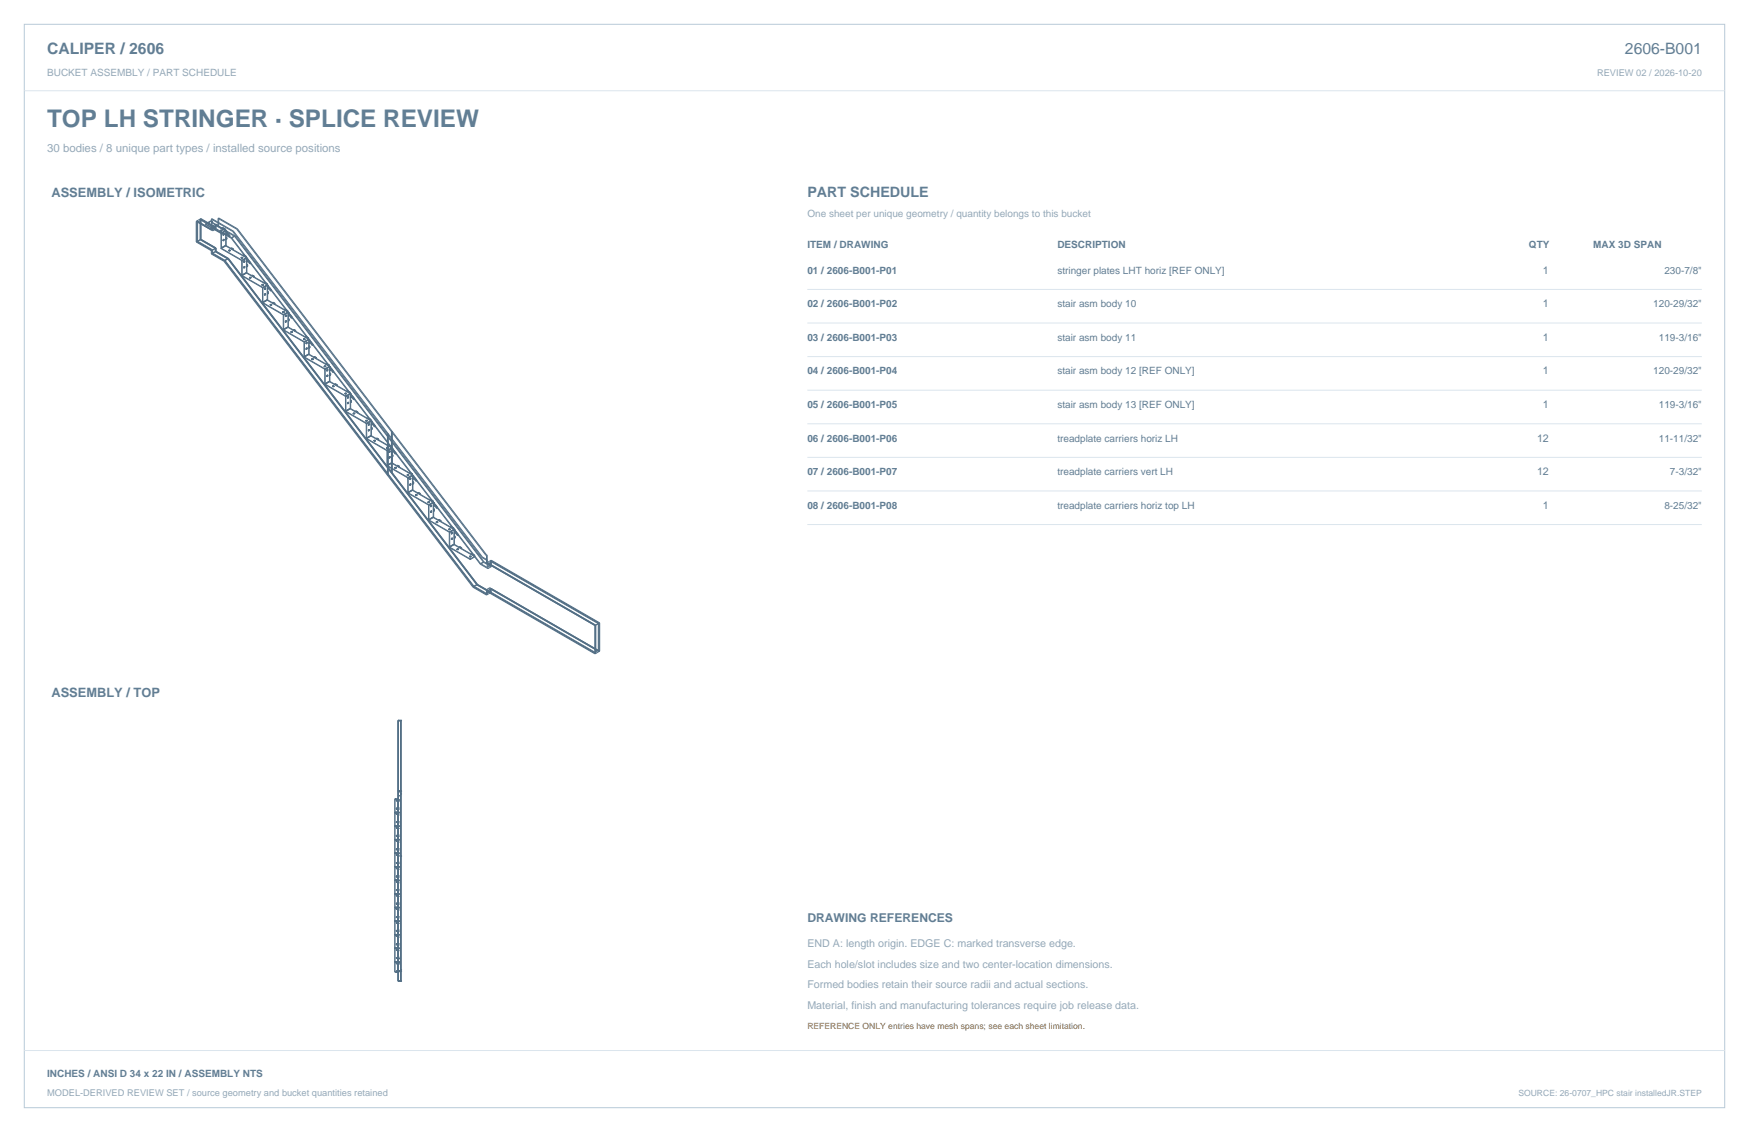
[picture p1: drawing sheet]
<svg xmlns="http://www.w3.org/2000/svg" width="864mm" height="559mm" viewBox="0 0 864 559" stroke-linecap="round" stroke-linejoin="round" font-family="sans-serif">
<path d="M12 12h840v535h-840z" fill="none" stroke="#b8cad8" stroke-width=".49"/>
<path d="M12 45h840M399 143h441M399 159h441M399 176h441M399 193h441M399 209h441M399 226h441M399 242h441M399 259h441M12 519h840" fill="none" stroke="#dbe5ed" stroke-width=".49"/>
<g fill="none" stroke="#536f85" stroke-width=".49">
<path d="M97 109l8 5M97 109v10M97 119l7 5M97 119l8 5v1M97 119h.1M99 108l7 4v-1M99 108v10l7 5v1l7 4 123 161M99 108l-2 1M99 118l-2 1M99 108l8 4-2 1M99 108v10M99 118l8 4"/>
<path d="M99 108h.1M101 111l8 4M101 111h.1M103 110h.1M103 110v1M103 111h.1M104 109l1 1M104 109l-3 2M104 109h.1M104 110l12 6M104 110v4l1-1M104 110l8 4"/>
<path d="M104 108v2M104 108l11 6M105 108l-1 2M105 110v3M105 113l-8-4v10M105 108h-1M105 108l10 6M105 112v2M105 112l2-1 9 6M105 112l9 6M105 110h.1M105 110h-1"/>
<path d="M107 111l-2 1M107 111v2l-2 1M107 111h1M108 108v4v-1M108 108l9 5M108 108h.1M108 108v3M109 114h.1M109 115h.1M109 115v8M109 115v1M109 113v1"/>
<path d="M109 113h.1M109 115h1M109 115l2-1v7l11 6M109 116v7M109 116h.1M109 113l1 1M109 114h1M110 114h.1M110 115h-1M110 114h-1M110 115h.1M110 116h1"/>
<path d="M110 118l1 1M110 119h.1M110 116h.1M110 118v1M110 112v1M110 112l1 1M110 113h1M110 118h.1M110 115v1M110 118h1M110 115l1 1M111 118h.1"/>
<path d="M111 115h.1M111 118h-1M111 115l-1 1M111 119h-1M111 116h-1M111 115h-1M111 119h.1M111 116h.1M111 115v1M111 118v1M111 113v1v-1M111 113h.1"/>
<path d="M112 114v7l-3 2M112 114l-3 1M112 114v2M112 117h-1h1M112 116h.1M112 118h.1M112 114h-1M112 116h-1M112 117v1M112 117h.1M112 118h-1h1M112 115l1 2"/>
<path d="M112 115h.1M112 115l2 1M113 117h.1M114 116l-1 1M114 118l123 161M114 117l-15-8-1 1v9l7 4v2l6 3M114 117l123 161M115 114l76 100M115 114h.1M115 114l77 100M116 117l123 161M116 117l-2 1"/>
<path d="M116 116l-2 1M116 116l123 161M117 113l76 100M117 113h.1M117 113l77 100M104 125l7 4M104 124v1M105 125l6 4 123 161M105 125h-1M107 124l-2 1M107 124l6 4-2 1M107 122l-3 2"/>
<path d="M107 122v2M109 122h1M109 122h.1M109 123h.1M109 122v1M109 122l2-1 3 2M109 123l10 5M109 123l10 6M110 122h-1M110 122h.1M111 129l80 106M111 128l2-1 123 161"/>
<path d="M111 128l123 162M113 124h.1M113 123v1M113 123h.1M113 124h1M113 123h1M114 124h.1M114 123v1M114 123h.1M114 124h-1M114 123l8 4M114 122v1"/>
<path d="M114 122l1 1M115 123h.1M119 127h.1M119 127v1M119 128v1M119 129h.1M119 128h.1M119 136h.1M119 136h1M119 129v7M119 129h1M119 128h1"/>
<path d="M119 127h1M120 136h.1M120 136h-1M120 129h.1M120 129h-1M120 127v1M120 127h.1M120 128h-1M120 127h-1M120 136l2-1 10 5M120 129l2-2v8l10 6M120 136l9 6"/>
<path d="M120 129v7M120 128v1M120 128h.1M120 126h.1M120 132h1M120 129h1M120 132h.1M120 126l2 1M121 132h-1M121 129h-1M121 129h.1M121 132h.1"/>
<path d="M121 129v1M121 130h.1M121 131v1M122 132h.1M122 129h.1M122 131h.1M122 127h-1h1M122 127h.1M122 127l-2 2M122 127l-2 1M122 127v8l-2 1M122 127v1v-1"/>
<path d="M122 129l2 1h-1M122 129l1 1M122 131v1M122 127v2M123 129h-1M123 137h.1M123 137h1M124 137h.1M124 137h-1M124 130h-1M125 136h-1h1M125 136h.1"/>
<path d="M125 136h1M125 136l1 1M126 136l-1 1h1M126 136v1M131 139l-1 1 1-1M131 139l1 1M131 139h.1M129 140v1M129 141h.1M129 140h.1M129 142h.1M129 142h1"/>
<path d="M129 141h1M130 140h-1M130 142h.1M130 141h.1M130 149h.1M130 142v7M130 140h.1M130 140v1M130 150h.1M130 149v1M130 149l2-1 10 6-2 1M130 149l10 6"/>
<path d="M130 150l10 5M130 142l2-1-2 1M130 142v8M131 143h.1M131 145h.1M131 145v1M131 142v1M131 146h.1M131 142h.1M132 144h1zM132 143h1zM132 140h.1"/>
<path d="M132 140v1v-1M132 140v8l2 2M132 140l-2 2M132 141l-2 1M132 141h.1M132 141h1M132 141v7l-2 1M132 142l2 2M133 144v1h-1h1M133 141h-1M133 141v2M133 142h-1"/>
<path d="M133 142l1 2M133 151h.1M133 150h.1M133 151h1M133 150h1M133 150v1M134 151h.1M134 150v1M134 150l-1 1M134 150h-1M134 150h.1M134 144h.1"/>
<path d="M134 150h1M135 149l-1 1M135 149l1 1M135 150l5 3M136 150h-1M140 154h.1M140 155h.1M140 156v6M140 156h.1M140 155v1M140 156v7M140 153l2 1"/>
<path d="M141 159h.1M141 156h.1M141 153h-1M141 153h1M141 153h.1M141 158v1M141 158h.1M142 154h1M142 154l-2 1M142 153v1M142 154h.1M142 153v9l11 6-3 1"/>
<path d="M142 154v7l-2 2M143 154l-3 1M143 156h-1h1M143 157l-1 1M143 158h.1M143 154v2M143 157v1M143 156h.1M143 157h.1M143 158h-1h1M143 156l1 1M143 154h-1"/>
<path d="M143 155v1M143 155l1 2M144 157h.1M140 162v1M140 162h.1M140 163l10 6M140 163h.1M140 163l2-2 11 6M144 164h.1M145 163h.1M145 163h1M146 163v1v-1"/>
<path d="M146 163h.1M150 168h.1M150 167h.1M150 167v1M150 169h.1M150 176h1M150 176h.1M150 169v7M150 169h1M150 169l2-1v7M150 176l2-1 11 6M150 176l10 6"/>
<path d="M150 167l1 1M150 167h1M151 169h-1M151 168h-1M151 167h-1M151 167v1M151 176h-1M151 169h.1M151 167h.1M151 168h.1M151 169v1M151 172h1"/>
<path d="M151 172h.1M151 166v1v-1M151 166l1 1M151 166h.1M151 169l1 1M151 170h.1M151 169h1M151 172v1M151 173h.1M152 172h-1M152 169h-1M152 172h.1"/>
<path d="M152 169h.1M152 170h-1M152 170h.1M152 169v1M152 175l11 6M152 175l-2 1M152 167h.1M153 167v8l-2 1M153 167l-3 2M153 168l-2 1M153 171h-1h1M153 172h.1"/>
<path d="M153 168v1M153 171v1M153 171h.1M153 169h.1M153 168h.1M153 169h-1h1M153 168h-1h1M153 172h-1h1M153 169l1 2 1-1M153 169l1 1M154 177h.1M154 177v1"/>
<path d="M154 178h.1M154 177h1M155 177h.1M155 177v1M155 178h-1M155 177h-1M155 178h.1M155 176h.1M155 176l1 1M156 177h.1M161 180v-1zM161 179l2 1"/>
<path d="M160 181h.1M160 182h.1M160 189l1 1M160 189h.1M160 182l1 1M160 182v7M160 181h1M160 189l10 6M160 182h1M160 190h.1M160 189v1M160 190h1"/>
<path d="M161 189h-1M161 182h-1M161 181h.1M161 190h.1M161 190h-1M161 181h-1M161 189l2-1 10 6-2 2M161 190l9 6M161 189h.1M161 182h.1M161 183v7M161 189v1"/>
<path d="M161 183h.1M161 182v1M161 186h.1M161 183h1M161 186h1M161 185l1 1M161 185v1M161 185h.1M162 186h.1M162 186h-1M162 183h.1M162 185h-1"/>
<path d="M162 183h-1M162 185h.1M162 182h-1M162 182v1M162 182h.1M162 185v1M162 180h1zM163 183h.1M163 184h.1M163 185h.1M163 181v7l10 6M163 181l-2 1"/>
<path d="M163 181h.1M163 181v7l-2 2M163 181v2M163 184v1M163 182l2 1-1 1M163 182l1 2M164 182h-1M164 191h.1M164 190v1M164 190h.1M164 191h1M165 190v1"/>
<path d="M165 191h.1M165 190h-1M165 190h.1M165 184h-1M166 189l-1 1h1M166 189l1 1M167 190h-1h1M167 190h.1M170 194h.1M170 194v1M170 195h.1M170 195v1"/>
<path d="M170 196h1M170 195h1M170 194h1M171 194h-1M171 195v1M171 196h.1M171 195h.1M171 194h.1M171 196v7M171 194v1M171 196h1M172 196v1"/>
<path d="M172 199h.1M172 196h.1M172 193h-1h1M172 193l1 1M172 193h.1M172 197h.1M173 195h.1M173 198h1zM173 194v8l11 6M173 195v1M173 194l-2 2M173 194v8l-2 1"/>
<path d="M173 194l1 1M173 196l2 1M173 198v1M174 196h-1M174 199h-1M174 195h-1M174 195v1M174 198v1M174 196v-1l-1 1M174 196l1 1M175 197h.1M171 203h.1"/>
<path d="M171 203l10 6M171 203l2-1 10 6-2 1M174 204h.1M174 204h1M175 204h-1M175 204h.1M176 203h-1h1M176 203h.1M176 203h1M176 203l1 1M177 203l-1 1h1M177 203v1"/>
<path d="M181 208h.1M181 207v1M181 207h.1M181 209h.1M181 216h.1M181 209v7M181 217h.1M181 216v1M181 216l2-1 11 6-3 1M181 216l10 6M181 217l10 5M181 209v8"/>
<path d="M182 212h.1M182 210h.1M182 212v1M182 206l-1 1h1M182 207h1v1v-1M182 206l1 1M182 206v1M182 209v1M182 213h.1M182 209h.1M183 215l11 6M183 208l-2 1"/>
<path d="M183 215l-2 1M183 207v8M183 208v7l-2 1M184 211h-1h1M184 212h-1h1M184 208l-3 1M184 212h.1M184 208v1M184 211v1M184 209v1M184 211h.1M184 208h.1"/>
<path d="M184 209l-1 1h1M184 209l1 1v1M184 209l1 2M184 208h-1M184 208v2M184 209h.1M185 217h.1M185 218h.1M185 217v1M185 211h.1M186 216h.1M186 216l1 1"/>
<path d="M187 217h.1M191 214v21M191 214l47 61M192 214h-1M192 214l-1 21M192 214l46 61M192 220h1M192 220h.1M193 213v20M193 213l47 61M194 213v20M194 213h-1"/>
<path d="M194 213l46 61M191 221h.1M191 222h.1M191 229v1M191 223v6M191 230l10 6M191 230h.1M191 223h.1M191 222v1M191 222h1M191 230l2-2 11 6M191 235l43 55"/>
<path d="M191 221h1M192 221h-1M192 222l-1 1M192 221h.1M192 226h.1M192 223h.1M192 223h1M192 226h1M192 225l1 1M192 225v1M192 225h.1M193 223h-1"/>
<path d="M193 226h-1M193 225v1M193 225h.1M193 223h.1M193 226h.1M193 221v-1zM193 233l43 56M193 221v8l11 6-2 1M194 221l-3 1M194 233l42 56-2 1M194 233h-1M194 229l-3 1"/>
<path d="M194 221l-2 1M194 225h-1h1M194 224l-1 1h1M194 225h.1M194 221v2M194 224v1M194 223h.1M194 221h.1M194 223h-1h1M194 221h-1h1M194 223l1 1M194 222v1"/>
<path d="M194 222l2 2M195 231h.1M195 224h.1M195 231h1M196 231h-1M196 231h.1M196 224h-1M196 230h.1M196 230h1M197 230v1v-1M197 230h.1M201 234v1"/>
<path d="M201 234h.1M201 235h.1M201 236h.1M201 236h1M201 236v7M201 234l1 1M201 234h1M202 236h-1M202 234v1M202 234h.1M202 235h-1M202 236h.1"/>
<path d="M202 236v8M202 235h.1M202 236l1 1M202 239l1 1M202 239h.1M202 236v1M202 237h.1M202 233v1v-1M202 233l2 1M202 233h.1M202 239h1M202 236h1"/>
<path d="M202 237h1M203 239v1M203 239h-1M203 236l-1 1M203 237h-1M203 236h-1M203 240h.1M203 237h.1M203 239h.1M203 236h.1M203 236v1M204 235v7"/>
<path d="M204 234h-1h1M204 234h.1M204 234v1M204 234l-2 2M204 237v1M204 235l-2 1M204 238h.1M204 235v2M204 238v1M204 235h.1M204 236v1M204 239v3l-2 1"/>
<path d="M204 239h.1M204 235v1M204 236l2 1zM201 243h1M201 243h.1M201 243l1 1M202 243h-1M202 244h.1M202 243l2-1 10 6-2 1M202 243l9 6M202 244l9 5M202 243h.1"/>
<path d="M204 242l10 6M204 242l-2 1M205 244h.1M205 244v1M205 245h.1M205 245h1M205 244h1M206 244v1M206 244h.1M206 245h.1M206 244h-1M206 243h1z"/>
<path d="M207 243l1 1M207 244h1zM211 248h.1M211 249h.1M211 249h1M211 248h1M212 248h-1M212 249h.1M212 248h.1M212 256v1M212 256h.1M212 250v6"/>
<path d="M212 250h.1M212 256l10 6M212 249v1M212 257h.1M212 256l2-1 10 6-2 1M212 250v7M212 257l10 6M212 253h1M212 250h1M212 253h.1M212 246v1l1-1M212 246l2 1"/>
<path d="M212 246v1M213 250h.1M213 253h.1M213 252v1M213 252l-1 1M213 250h-1M213 252h.1M213 249v1M213 249h.1M214 248v7l-2 2M214 248v2M214 248h.1"/>
<path d="M214 250v1M214 255l10 7M214 255l-2 2M214 247v1M214 248l-2 1M214 252h.1M214 252v3M214 251v1M214 250h.1M215 258h.1M215 258h1M216 257l-1 1"/>
<path d="M216 258h.1M216 257h.1M216 257v1M216 251l-1-2h-1l2 2M216 251h.1M217 256v1M217 256l1 1M217 257h1M217 256l-1 1h1M218 257h-1h1M218 257h.1M223 260h-1h1"/>
<path d="M223 260l1 1M223 260h.1M223 260h-1M222 261h.1M222 261v1M222 262h.1M222 262v1M222 263h.1M222 270h.1M222 263v7M222 270l2-1 11 6M222 270l10 6"/>
<path d="M222 263l3-2-1 2h1M223 263v1M223 266h.1M223 263h.1M223 264h.1M224 265h1zM224 261v8l11 6M224 261l-2 2M224 261v1h1M224 265l1 1M224 261v8l-2 1M224 263h1"/>
<path d="M224 261l1 1M225 265l-1 1h1M225 263l1 1M225 262v1M225 265v1M225 263h.1M225 262l1 2M226 271h.1M226 271v1M226 264h.1M227 270h1M227 270h.1"/>
<path d="M227 270l1 1M228 271v-1zM232 275h.1M232 274v1M232 274h.1M232 276h.1M232 275h1M232 274l1 1M233 275h.1M233 275h-1M233 273l1 1M233 274h1"/>
<path d="M233 273v1M234 274v1v-1M234 274h.1M235 275h.1M235 275l-3 1M237 279l4 2M237 278l4 2M238 275l3 1-3-1M238 275h.1M239 278l-2 1M239 278l4 2M239 277l-2 1"/>
<path d="M239 277l3 2M240 274h.1M240 274h1M240 274v4l2-1M240 278l54 31M241 274v6M241 278l53 31v14l-58-34M241 274h-1M241 278l2 1h-1M242 277v2M242 279l-1 1M242 277l54 31"/>
<path d="M243 280l-2 1M243 277v3M243 277l53 30M243 277h-1M234 290l6 4M234 290l7 4v-2M234 290h.1M236 288l-2 1 6 4 2-1v-2M241 281v-3l2-1 52 31v13l-1 1-58-34M242 290l-2 1v3M242 290l54 31M242 293l-2 1"/>
<path d="M242 291v2M242 291l54 31v-14M242 291l-2 1 54 31M242 291h1l-1 2M294 309v14M296 308l-2 1M296 307v1M296 307v14M296 321l-2 2M196 356h.1M196 356v128M196 356h2"/>
<path d="M197 356h.1M197 356v128M197 356h1M198 356h.1M198 356v128M195 395h.1M195 395v85M195 394v1M195 394h.1M195 394h1M196 395h.1M196 399h.1"/>
<path d="M196 396h.1M196 391h.1M196 394h.1M196 391h2M196 395h2M196 392h1M196 399h1M196 396h1M196 395h1M196 400h1M197 391h.1M197 390h.1"/>
<path d="M197 399h.1M197 396h.1M197 395h.1M197 393h1M197 391h1M197 390h1M198 391h.1M198 390h.1M198 392h.1M195 408h.1M195 415h.1M195 414h.1"/>
<path d="M195 408h2M195 415h2M195 401h2M195 401h.1M195 414v1M196 401h.1M196 408h.1M196 414v1M196 409h.1M196 413h.1M196 406h.1M196 419h.1"/>
<path d="M196 402h.1M196 412v1M196 408v1M196 415h.1M196 412h.1M196 420h.1M196 416h.1M196 414h.1M196 407h1M196 413h1M196 412h1M196 416h1"/>
<path d="M196 415h1M196 420h1M196 419h1M196 414h1M196 409h1M196 408h1M196 406h1M196 401h1M196 402h1M197 420h.1M197 413h.1M197 415h.1"/>
<path d="M197 416h.1M197 419h.1M197 414h.1M197 406h.1M197 408h.1M197 412h.1M197 409h.1M197 401h.1M197 402h.1M197 408h-2M197 414h-2M197 401h-2"/>
<path d="M195 421h.1M195 428h.1M195 435h.1M195 434h.1M195 428h2M195 435h2M195 421h2M195 434v1M196 421h.1M196 428h.1M196 434v1M196 422h.1"/>
<path d="M196 435h.1M196 433h.1M196 426h.1M196 439h.1M196 429h.1M196 428v1M196 439v1M196 440h.1M196 432h.1M196 432v1M196 436h.1M196 434h.1"/>
<path d="M196 423h.1M196 423h1M196 436h1M196 435h1M196 428h1M196 427h1M196 434h1M196 433h1M196 440h1M196 439h1M196 432h1M196 429h1"/>
<path d="M196 426h1M196 421h1M196 422h1M197 440h.1M197 433h.1M197 435h.1M197 439h.1M197 436h.1M197 434h.1M197 426h.1M197 428h.1M197 432h.1"/>
<path d="M197 429h.1M197 423h.1M197 421h.1M197 422h.1M197 428h-2M197 434h-2M197 421h-2M198 423h.1M195 441h.1M195 448h.1M195 455h.1M195 441h2"/>
<path d="M195 448h2M195 455h2M196 441h.1M196 448h.1M196 455h.1M196 449h.1M196 446h.1M196 459v1M196 453h.1M196 460h.1M196 442h.1M196 455v1"/>
<path d="M196 456h.1M196 459h.1M196 452h.1M196 442h1M196 446h1M196 453h1M196 452h1M196 449h1M196 448h1M196 441h1M196 454h1M196 460h1"/>
<path d="M196 459h1M196 456h1M196 455h1M196 447h1M197 460h.1M197 453h.1M197 455h.1M197 456h.1M197 459h.1M197 446h.1M197 448h.1M197 452h.1"/>
<path d="M197 449h.1M197 441h.1M197 442h.1M197 441h-2M197 448h-2M197 455h-2M195 461h.1M195 468h.1M195 475h.1M195 462h.1M195 480h.1M195 475h2"/>
<path d="M195 461h2M195 468h2M195 480h2M195 461v1M196 461h.1M196 468h.1M196 475h.1M196 462h.1M196 476h.1M196 473h.1M196 466h.1M196 480h.1"/>
<path d="M196 469h.1M196 475v1M196 479v1M196 479h.1M196 463h.1M196 473h2M196 479h2M196 475h2M196 473h1M196 476h1M196 475h1M196 468h1"/>
<path d="M196 467h1M196 474h1M196 463h1M196 462h1M196 461h1M196 466h1M196 469h1M197 479h.1M197 473h.1M197 475h.1M197 476h.1M197 466h.1"/>
<path d="M197 468h.1M197 469h.1M197 461h.1M197 463h.1M197 462h.1M197 480h.1M197 475h-2M197 461h-2M197 468h-2M198 479h.1M198 473h.1M196 484h.1"/>
<path d="M196 484h2M197 484h.1M197 484h1M198 484h.1"/>
</g>
<text font-size="12" fill="#617e94" x="23" y="63">TOP LH STRINGER · SPLICE REVIEW</text>
<g font-size="7.8" fill="#617e94">
<text x="23" y="27">CALIPER / 2606</text>
<text x="802" y="27">2606-B001</text>
</g>
<text font-size="7.1" fill="#617e94" x="399" y="97">PART SCHEDULE</text>
<g font-size="6.3" fill="#617e94">
<text x="25" y="97">ASSEMBLY / ISOMETRIC</text>
<text x="25" y="344">ASSEMBLY / TOP</text>
</g>
<text font-size="6" fill="#617e94" x="399" y="455">DRAWING REFERENCES</text>
<text font-size="5.6" fill="#93a8b9" x="23" y="75">30 bodies / 8 unique part types / installed source positions</text>
<g font-size="5.3" fill="#617e94">
<text x="762" y="135">1</text>
<text x="762" y="152">1</text>
<text x="762" y="168">1</text>
<text x="762" y="185">1</text>
<text x="762" y="201">1</text>
<text x="759" y="218">12</text>
<text x="759" y="235">12</text>
<text x="762" y="251">1</text>
</g>
<g font-size="5.3" fill="#93a8b9">
<text x="399" y="467">END A: length origin. EDGE C: marked transverse edge.</text>
<text x="399" y="478">Each hole/slot includes size and two center-location dimensions.</text>
<text x="399" y="488">Formed bodies retain their source radii and actual sections.</text>
<text x="399" y="498">Material, finish and manufacturing tolerances require job release data.</text>
</g>
<g font-size="4.9" fill="#93a8b9">
<text x="23" y="38">BUCKET ASSEMBLY / PART SCHEDULE</text>
<text x="399" y="107">One sheet per unique geometry / quantity belongs to this bucket</text>
</g>
<g font-size="4.9" fill="#617e94">
<text x="399" y="122">ITEM / DRAWING</text>
<text x="522" y="122">DESCRIPTION</text>
<text x="755" y="122">QTY</text>
<text x="787" y="122">MAX 3D SPAN</text>
<text x="399" y="135">01 / 2606-B001-P01</text>
<text x="522" y="135">stringer plates LHT horiz [REF ONLY]</text>
<text x="822" y="135">230-7/8&quot;</text>
<text x="399" y="152">02 / 2606-B001-P02</text>
<text x="522" y="152">stair asm body 10</text>
<text x="816" y="152">120-29/32&quot;</text>
<text x="399" y="168">03 / 2606-B001-P03</text>
<text x="522" y="168">stair asm body 11</text>
<text x="819" y="168">119-3/16&quot;</text>
<text x="399" y="185">04 / 2606-B001-P04</text>
<text x="522" y="185">stair asm body 12 [REF ONLY]</text>
<text x="816" y="185">120-29/32&quot;</text>
<text x="399" y="201">05 / 2606-B001-P05</text>
<text x="522" y="201">stair asm body 13 [REF ONLY]</text>
<text x="819" y="201">119-3/16&quot;</text>
<text x="399" y="218">06 / 2606-B001-P06</text>
<text x="522" y="218">treadplate carriers horiz LH</text>
<text x="819" y="218">11-11/32&quot;</text>
<text x="399" y="235">07 / 2606-B001-P07</text>
<text x="522" y="235">treadplate carriers vert LH</text>
<text x="825" y="235">7-3/32&quot;</text>
<text x="399" y="251">08 / 2606-B001-P08</text>
<text x="522" y="251">treadplate carriers horiz top LH</text>
<text x="822" y="251">8-25/32&quot;</text>
<text x="23" y="532">INCHES / ANSI D 34 x 22 IN / ASSEMBLY NTS</text>
</g>
<g font-size="4.6" fill="#93a8b9">
<text x="789" y="38">REVIEW 02 / 2026-10-20</text>
<text x="23" y="541">MODEL-DERIVED REVIEW SET / source geometry and bucket quantities retained</text>
</g>
<text font-size="4.2" fill="#ad6b22" x="399" y="508">REFERENCE ONLY entries have mesh spans; see each sheet limitation.</text>
<text font-size="4.2" fill="#93a8b9" x="750" y="541">SOURCE: 26-0707_HPC stair installedJR.STEP</text>
</svg>
